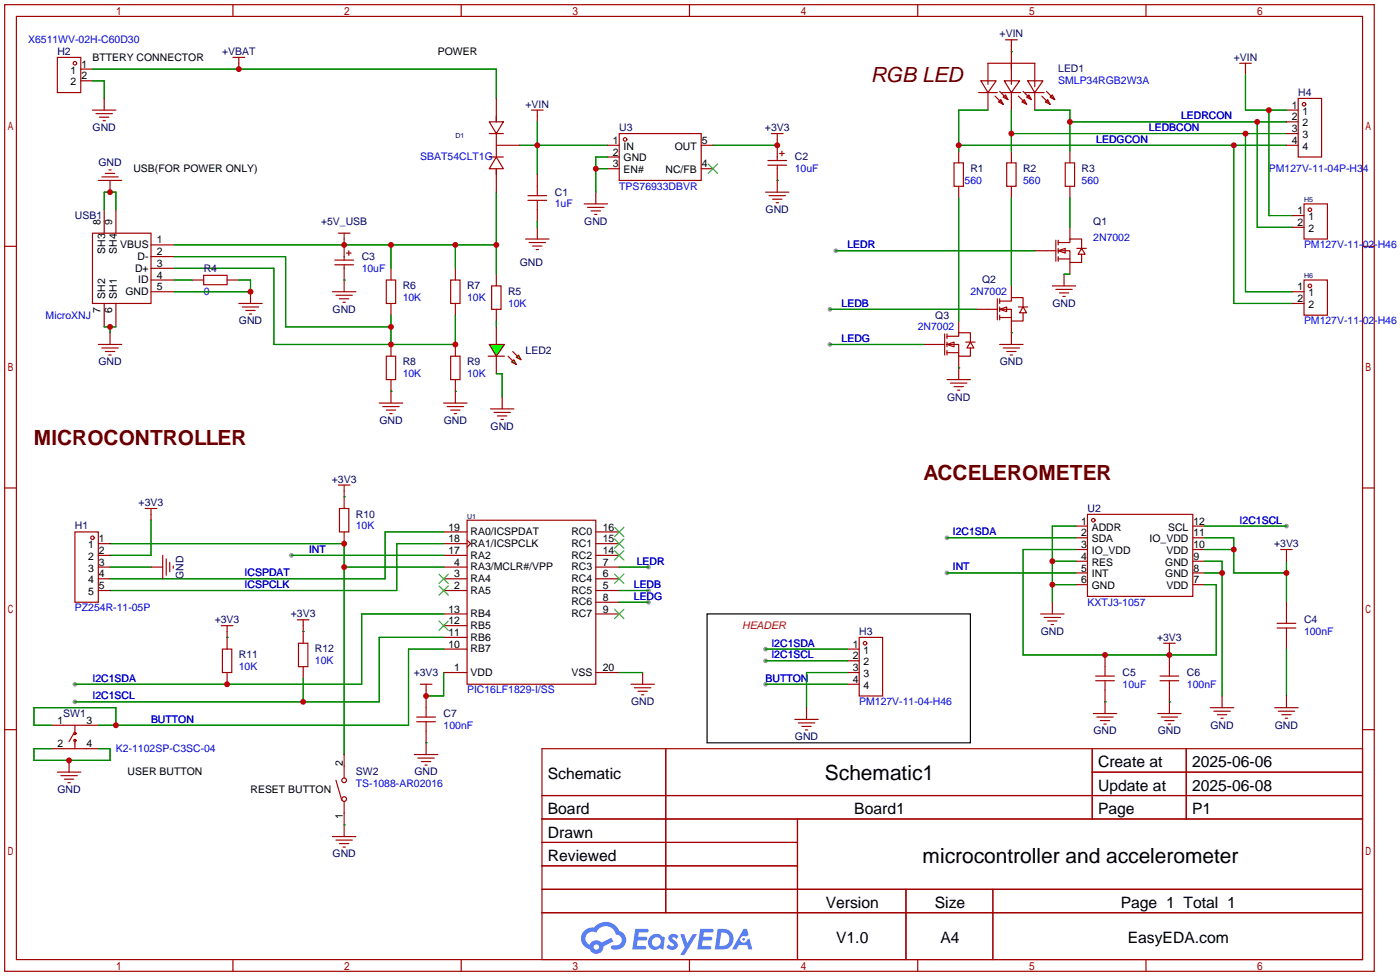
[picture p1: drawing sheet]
<svg xmlns="http://www.w3.org/2000/svg" width="304mm" height="212mm" viewBox="0 0 304 212" stroke-linecap="round" stroke-linejoin="round" font-family="sans-serif">
<g fill="#999">
<circle cx="140.7" cy="122.9" r=".51"/>
<circle cx="140.7" cy="128" r=".51"/>
<circle cx="140.7" cy="130.6" r=".51"/>
<circle cx="63.2" cy="120.4" r=".51"/>
<circle cx="16.3" cy="148.3" r=".51"/>
<circle cx="16.3" cy="152.1" r=".51"/>
<circle cx="279.1" cy="114" r=".51"/>
<circle cx="205.5" cy="124.2" r=".51"/>
<circle cx="205.5" cy="116.6" r=".51"/>
<circle cx="166.1" cy="140.7" r=".51"/>
<circle cx="166.1" cy="143.3" r=".51"/>
<circle cx="166.1" cy="148.3" r=".51"/>
<circle cx="180.1" cy="67.1" r=".51"/>
<circle cx="181.4" cy="54.4" r=".51"/>
<circle cx="180.1" cy="74.7" r=".51"/>
</g>
<g fill="none" stroke="#a10000" stroke-width=".25">
<path d="M1 1h297.2v209.6h-297.2zM3.6 3.6h292.1v204.4h-292.1zM50.5 1v2.6M100.1 1v2.6M149.6 1v2.6M199.1 1v2.6M248.7 1v2.6M1 53.4h2.6M295.7 53.4h2.5M1 105.8h2.6M295.7 105.8h2.5M1 158.2h2.6"/>
<path d="M295.7 158.2h2.5M117.6 162.3h178.1v45.7h-178.1zM117.6 172.5h178.1M117.6 177.5h178.1M144.5 162.3v35.6M173 177.5v30.5M237 162.3v15.2M237 167.4h58.7M257.4 162.3v15.2M117.6 182.6h55.4M117.6 192.8h178.1M117.6 187.7h55.4"/>
<path d="M117.6 197.9h178.1M196.6 192.8v15.2M215.4 192.8v15.2M50.5 208v2.6M100.1 208v2.6M149.6 208v2.6M199.1 208v2.6M248.7 208v2.6"/>
</g>
<g fill="#5487ff">
<path d="M145.3 202.7a1.3 1.3 0 0 1 1.9 .3l-.4 .6a.54 .54 0 0 0-.9-.2l.1 .2a1.28 1.28 0 0 1 .8 2 1.53 1.53 0 0 1-2.2-.3l.5-.6 .8 .5a.31 .31 0 0 0 .4-.3 .31 .31 0 0 0-.3-.4 1.12 1.12 0 0 1-.7-1.8z"/>
<path d="M147.6 202.5h.9l.6 2 1.2-2h.9l-2.7 4.6h-.9l1-1.7z"/>
<path d="M137.8 201.4h2.3a.46 .46 0 0 1 .5 0 .46 .46 0 0 1 .1 .6l-.3 .1-1.8 .1-.1 .9h1.6a.4 .4 0 0 1 .4 .4 .4 .4 0 0 1-.5 .4h-1.6l-.2 1.2h1.4a.46 .46 0 0 1 .5 0 .46 .46 0 0 1 .1 .5l-.4 .2h-2.6z"/>
<path d="M151.9 201.4h2.3a.47 .47 0 0 1 .5 0 .47 .47 0 0 1 .1 .6l-.3 .1-1.8 .1-.1 .9h1.6a.4 .4 0 0 1 .4 .4 .4 .4 0 0 1-.4 .4h-1.7l-.2 1.2h1.4a.46 .46 0 0 1 .5 0 .46 .46 0 0 1 .1 .5l-.4 .2h-2.6z"/>
<path d="M161.3 201.4h.8l.3 1.3-.6 .4a.75 .75 0 0 0-1.1 .3 .75 .75 0 0 0 .5 1 .75 .75 0 0 0 .9-.7l.5-.2 .6 2.3h-.8l-.3-.9h-1.8l-.5 .9h-1z"/>
<path d="M155.7 201.4l-.6 4.4h1.5a2.27 2.27 0 0 0 2.6-2.2 2.27 2.27 0 0 0-2.7-2.2zM156.5 202.1a1.5 1.5 0 0 1 1.8 1.6 1.5 1.5 0 0 1-1.9 1.4h-.3z"/>
<path d="M141.2 203a1.6 1.6 0 0 0-.3 2.3 1.6 1.6 0 0 0 2.3 .2l.7 .3 .3-2.4-.1-.3-.5-.1a1.58 1.58 0 0 0-2.4 0zM141.8 203.5a.98 .98 0 0 1 1.6 .4 .98 .98 0 0 1-1.1 1.3 .94 .94 0 0 1-.9-.7 .94 .94 0 0 1 .4-1z"/>
<path d="M126.8 201.8a2.37 2.37 0 0 0 1.1 4 1.54 1.54 0 0 0 1.8 1 1.54 1.54 0 0 0 1.2-1.6l2.2-1.1-.5-.8-2 1a1.57 1.57 0 0 0-2.7 .5 1.5 1.5 0 0 1-.7-2.1 1.5 1.5 0 0 1 2.2-.5 2.23 2.23 0 0 1 2.3-1.4 2.23 2.23 0 0 1 2 1.8 1.16 1.16 0 0 1 1.2 1.1 1.16 1.16 0 0 1-1.1 1.2h-.7a.47 .47 0 0 0-.5 .4 .47 .47 0 0 0 .4 .5 2.17 2.17 0 0 0 2.5-.9 2.17 2.17 0 0 0-.3-2.7l-.8-.4a3.2 3.2 0 0 0-5.5-.7l-1.1 .1zM128.8 205.3a.6 .6 0 0 1 1.2 0 .6 .6 0 0 1-1.2 0z"/>
<circle cx="161.4" cy="203.6" r=".28"/>
</g>
<g fill="none" stroke="#a10000" stroke-width=".25">
<path d="M212.9 17.5h3.3l-1.8 2.6zM214.4 18.3v-4.6h10.1v5.1M216.9 19.8l1.8 1.8M217.9 17.5h3.3l-1.7 2.6zM218.2 8.6h2.5M219.5 8.6v9.7M222 19.8l1.8 1.8M223 17.5h3.3l-1.8 2.6zM227.1 19.8l1.8 1.8M269 13.7h2.5M270.3 13.7v2.6M115.3 23.9h2.6"/>
<path d="M116.6 23.9v2.5M166.6 34.8h4.1M166.6 35.8h4.1M167.4 29h2.5M168.7 29v5.8M168.7 35.8v5.9M169.2 33.3h1M169.7 32.8v1M207 35.3h2v5.1h-2zM208 32.8v2.5M212.3 20.1h4.1M214.4 20.1v3.8"/>
<path d="M215.9 20.8l1.8 1.8M216.7 22.1l.5-.5 .5 1zM217.4 20.1h4.1M217.7 21.1l.5-.5 .5 1zM218.4 35.3h2.1v5.1h-2.1zM219.5 20.1v3.8M219.5 32.8v2.5M221 20.8l1.8 1.8M221.7 22.1l.5-.5 .6 1zM222.5 20.1h4.1M222.8 21.1l.5-.5 .5 1zM224.5 20.1v3.8"/>
<path d="M226.1 20.8l1.7 1.8M226.8 22.1l.5-.5 .5 1zM227.8 21.1l.5-.5 .6 1zM231.1 35.3h2.1v5.1h-2.1zM232.2 32.8v2.5M279.1 23.9h2.6M279.1 26.4h2.6M279.1 29h2.6M279.1 31.5h2.6M281.7 21.3h5.1v12.7h-5.1zM20.1 50.5h12.7v15.3h-12.7zM22.6 45.5v5"/>
<path d="M25.1 45.5v5M32.8 58.2h5M32.8 55.6h5M32.8 53.1h5M107.7 59.4v2.6M114 51.8h5.1M114.8 52.6h3.6M115.6 53.3h2M116.3 54.1h.5M116.6 49.3v2.5M166.1 41.7h5.1M166.9 42.4h3.5"/>
<path d="M167.6 43.2h2.1M168.4 43.9h.5M208 40.4v2.5M219.5 40.4v2.5M224.5 54.4h4.6M229.1 52.1v4.5M229.6 54.4l1.5-.6v1.1zM229.6 52.6h2.6v-.8h2.5v2M229.6 54.4h2.6v2.5h2.5v-1.8M229.6 56.1h2.6M229.6 52.1v1M229.6 53.8v1.1"/>
<path d="M229.6 55.6v1M230.9 59.4v2.6M232.2 40.4v2.5M232.2 49.3v2.5M232.2 56.9v2.5M233.7 53.8h2M234.7 53.8l.8 1.3h-1.6zM22.6 65.8v5.1M25.1 65.8v5.1M32.8 63.2h5M32.8 60.7h5M105.9 77.2h3.6"/>
<path d="M106.7 62h2v5.1h-2zM107.7 67.1v2.5M107.7 70.9v3.8M107.7 77.2v3.8M200.4 74.7h4.6M205 72.4v4.6M205.5 74.7l1.5-.5v1zM205.5 72.9h2.5v-.8h2.6v2.1M205.5 74.7h2.5v2.5h2.6v-1.8M205.5 76.5h2.5M205.5 72.4v1M205.5 74.2v1"/>
<path d="M205.5 75.9v1.1M208 69.6v2.5M208 77.2v5.1M209.5 74.2h2.1M210.6 74.2l.7 1.2h-1.5zM211.8 67.1h4.6M216.4 64.8v4.5M216.9 67.1l1.5-.6v1.1zM216.9 65.3h2.6v-.8h2.5v2M216.9 67.1h2.6v2.5h2.5v-1.8M216.9 68.8h2.6M216.9 64.8v1"/>
<path d="M216.9 66.5v1.1M216.9 68.3v1M216.9 74.7h5.1M217.7 75.4h3.5M218.4 76.2h2.1M219.2 77h.5M219.5 62v2.5M219.5 69.6v5.1M221 66.5h2M222 66.5l.8 1.3h-1.6zM228.3 62h5.1M229.1 62.7h3.6"/>
<path d="M229.9 63.5h2M230.6 64.3h.5M205.5 82.3h5.1M206.2 83.1h3.6M207 83.8h2M207.8 84.6h.5M31.5 110.2h2.5M32.8 110.2v2.6M96.3 117.9h5M96.3 115.3h5M101.3 112.8h28v35.5h-28zM101.3 117.1l.8 .8-.8 .7"/>
<path d="M129.3 117.9h5.1M129.3 115.3h5.1M233.4 114h2.6M233.4 116.6h2.6M233.4 119.1h2.6M236 111.5h22.8v17.8h-22.8zM258.8 114h2.6M258.8 116.6h2.6M258.8 119.1h2.6M277.9 119.1h2.5M279.1 119.1v2.6M32.8 122.9h2.5"/>
<path d="M35.3 120.4v5.1M36.1 121.2v3.5M36.8 121.9v2.1M37.6 122.7v.5M48 135.6h2.5M49.3 135.6v5.1M64.5 134.4h2.6M64.8 139.4h2v5.1h-2zM65.8 134.4v5M96.3 128h5M96.3 125.5h5M96.3 122.9h5"/>
<path d="M96.3 133.1h5M96.3 138.2h5M96.3 135.6h5M96.3 120.4h5M129.3 128h5.1M129.3 125.5h5.1M129.3 122.9h5.1M129.3 130.6h5.1M129.3 133.1h5.1M129.3 120.4h5.1M186.4 138.2h5.1v12.7h-5.1zM225.8 133.1h5.1"/>
<path d="M226.6 133.9h3.5M227.3 134.6h2.1M228.1 135.4h.5M228.3 130.6v2.5M233.4 121.7h2.6M233.4 124.2h2.6M233.4 126.7h2.6M252.5 139.4h2.5M253.7 139.4v7.2M258.8 121.7h2.6M258.8 124.2h2.6M258.8 126.7h2.6"/>
<path d="M277.1 135.1h4.1M277.1 136.1h4.1M279.1 130.6v4.5M279.1 136.1v4.6M11.2 157.2h10.1M16 159l-1 1.8M16.3 157.2v1.8M48.3 140.7h2v5.1h-2zM49.3 145.8v2.5M65.8 144.5v2.6M96.3 145.8h5M96.3 140.7h5"/>
<path d="M129.3 145.8h5.1M136.9 148.3h5.1M137.7 149.1h3.5M138.4 149.9h2.1M139.2 150.6h.5M139.4 145.8v2.5M172.5 156h5M173.2 156.7h3.6M174 157.5h2M174.8 158.2h.5M175 153.4v2.6M183.9 145.8h2.5"/>
<path d="M183.9 140.7h2.5M183.9 148.3h2.5M183.9 143.3h2.5M237.2 154.7h5.1M237.7 146.6h4.1M237.7 147.6h4.1M238 155.4h3.6M238.8 156.2h2M239.5 157h.5M239.8 142v4.6M239.8 147.6v7.1M251.2 154.7h5.1"/>
<path d="M251.7 146.6h4.1M251.7 147.6h4.1M252 155.4h3.5M252.7 156.2h2.1M253.5 157h.5M253.7 147.6v7.1M262.6 153.4h5.1M263.4 154.2h3.6M264.2 154.9h2M264.9 155.7h.5M265.2 150.9v2.5M276.6 153.4h5.1"/>
<path d="M277.4 154.2h3.5M278.1 154.9h2.1M278.9 155.7h.5M279.1 150.9v2.5M11.2 162.3h10.1M12.4 167.4h5.1M13.2 168.1h3.6M14 168.9h2M14.7 169.7h.5M15 164.8v2.6M16.3 160.5v1.8"/>
<circle cx="283" cy="22.6" r=".38"/>
<circle cx="237.2" cy="112.8" r=".38"/>
<circle cx="187.7" cy="139.4" r=".38"/>
<circle cx="16.3" cy="159" r=".25"/>
<circle cx="16.3" cy="160.5" r=".25"/>
</g>
<g fill="none" stroke="#3c3" stroke-width=".25">
<path d="M133.3 119.4l2.1 2M133.3 116.8l2.1 2.1M133.3 114.3l2.1 2M135.4 119.4l-2.1 2M135.4 116.8l-2.1 2.1M135.4 114.3l-2.1 2M95.2 127l2.1 2M95.2 124.5l2.1 2M95.2 134.6l2.1 2.1M97.3 127l-2.1 2M97.3 124.5l-2.1 2M97.3 134.6l-2.1 2.1"/>
<path d="M133.3 124.5l2.1 2M133.3 132.1l2.1 2M135.4 124.5l-2.1 2M135.4 132.1l-2.1 2"/>
</g>
<g fill="none" stroke="#008700" stroke-width=".25">
<path d="M219.5 11.2h.1M270.3 16.3v7.6h8.8M112.8 31.5h19M116.6 26.4v11.4M168.7 39.1h.1M208 31.5h71.1M214.4 23.9h-6.4v8.9M219.5 23.9v8.9M219.5 29h59.6M224.5 23.9h7.7v8.9M232.2 26.4h46.9M267.7 31.5v34.3h12.7"/>
<path d="M270.3 29v34.2h10.1M272.8 26.4v22.9h7.6M275.3 23.9v22.8h5.1M181.4 54.4h43.1M208 42.9v26.7M219.5 42.9v19.1M230.9 59.4h1.3M232.2 42.9v6.4M180.1 67.1h31.7M180.1 74.7h20.3M208 79.8h.1M219.5 72.1h.1"/>
<path d="M96.3 117.9h-10.2v10.1h-62.2M96.3 115.3h-12.7v10.2h-59.7M205.5 116.6h27.9M233.4 114h-5.1v16.6M233.4 119.1h-11.4v22.9h41.9v-15.3h-2.5M261.4 114h17.7M261.4 119.1h6.3M261.4 116.6h6.3v7.6h11.4M23.9 122.9h8.9M49.3 138.2h.1M63.2 120.4h33.1M65.8 136.9h.1"/>
<path d="M96.3 133.1h-17.8v15.2h-62.2M96.3 138.2h-14v13.9h-66M134.4 122.9h6.3M134.4 128h6.3M134.4 130.6h6.3M205.5 124.2h27.9M228.3 121.7h5.1M228.3 126.7h5.1M261.4 124.2h3.8M261.4 121.7h3.8v29.2M279.1 121.7v8.9M65.8 147.1v5"/>
<path d="M134.4 145.8h5M166.1 148.3h17.8M166.1 140.7h17.8M166.1 143.3h17.8M183.9 145.8h-8.9v7.6M239.8 152.1h.1M253.7 152.1h.1M279.1 140.7v10.2M11.2 162.3h-3.8v2.5h16.5v-2.5h-2.6"/>
</g>
<path d="M153.4 133.1h57.2v27.9h-57.2z" fill="none" stroke="#000" stroke-width=".25"/>
<g fill="#0f0" stroke="#a10000" stroke-width=".25">
<path d="M106.2 74.7h3.3l-1.8 2.5z"/>
<path d="M112 77.5l.5-.5 .5 1z"/>
<path d="M111.5 78l.5 1-1-.5z"/>
</g>
<g fill="none" stroke="#a10000" stroke-width=".25">
<path d="M12.4 12.4h5.1v7.7h-5.1zM17.5 15h2.6M17.5 17.5h2.6M50.5 12.4h2.6M51.8 12.4v2.6M20.1 23.9h5M20.8 24.6h3.6M21.3 39.1h5.1M21.6 25.4h2M22.1 38.4h3.6M22.4 26.2h.5M22.6 21.3v2.6"/>
<path d="M22.9 37.6h2M23.6 36.8h.5M23.9 39.1v2.6M106.2 26.4h3l-1.5 2.6zM106.2 29h3M106.2 34h3M107.7 34l1.5 2.6h-3zM107.7 21.3v5.1M107.7 29v5M107.7 36.6v5.1M107.7 31.5h5.1M116.6 37.8v4.6"/>
<path d="M131.8 34h2.6M131.8 31.5h2.6M131.8 36.6h2.6M134.4 29h17.7v10.1h-17.7zM152.1 31.5h2.6M152.1 36.6h2.6M44.2 59.7h5.1v2h-5.1zM72.6 56.4h4.1M72.6 57.4h4.1M73.4 50.5h2.5M74.7 50.5v5.9M74.7 57.4v5.8"/>
<path d="M75.2 54.9h1M75.7 54.4v1M84.8 58.2v2.5M98.8 58.2v2.5M114.6 42.4h4M114.6 43.4h4M116.6 43.4v4.6M126.7 44.2h5.1M127.5 45h3.6M128.3 45.7h2M129 46.5h.5M129.3 41.7v2.5"/>
<path d="M280.4 46.7h2.6M280.4 49.3h2.6M283 44.2h5v7.6h-5zM21.3 74.7h5.1M22.1 75.4h3.6M22.9 76.2h2M23.6 77h.5M23.9 72.1v2.6M41.7 60.7h2.5M49.3 60.7h2.5M51.8 65.8h5.1M52.6 66.5h3.5"/>
<path d="M53.3 67.3h2.1M54.1 68.1h.5M54.4 63.2v2.6M72.1 63.2h5.1M72.9 64h3.6M73.7 64.8h2M74.4 65.5h.5M83.8 60.7h2.1v5.1h-2.1zM83.8 77.2h2.1v5.1h-2.1zM84.8 65.8v2.5M84.8 74.7v2.5M97.8 60.7h2v5.1h-2z"/>
<path d="M97.8 77.2h2v5.1h-2zM98.8 65.8v2.5M98.8 74.7v2.5M110.2 77.2l1.1 1M111.3 76.2l1 1M280.4 65.8h2.6M280.4 63.2h2.6M283 60.7h5v7.6h-5zM82.3 87.4h5.1M83.1 88.1h3.5M83.8 88.9h2.1M84.6 89.7h.5"/>
<path d="M84.8 82.3v5.1M96.3 87.4h5M97 88.1h3.6M97.8 88.9h2M98.6 89.7h.5M98.8 82.3v5.1M106.4 88.6h5.1M107.2 89.4h3.5M107.9 90.2h2.1M108.7 90.9h.5M109 86.1v2.5M16.3 115.3h5v15.3h-5z"/>
<path d="M21.3 117.9h2.6M73.4 105.2h2.5M73.7 110.2h2v5.1h-2zM74.7 105.2v5M74.7 115.3v2.6M21.3 120.4h2.6M21.3 122.9h2.6M21.3 125.5h2.6M21.3 128h2.6M90.4 155.4h4.1M90.4 156.5h4.1M91.2 148.3h2.5"/>
<path d="M92.5 148.3v7.1M92.5 156.5v7.1M72.9 169.2l1.3 4.3M74.7 163.6v5.1M74.7 173.7v7.7M89.9 163.6h5.1M90.7 164.3h3.5M91.4 165.1h2.1M92.2 165.9h.5M72.1 181.4h5.1M72.9 182.1h3.6M73.7 182.9h2"/>
<path d="M74.4 183.6h.5"/>
<circle cx="16.3" cy="13.7" r=".38"/>
<circle cx="135.6" cy="30.2" r=".38"/>
<circle cx="284.2" cy="45.5" r=".38"/>
<circle cx="284.2" cy="62" r=".38"/>
<circle cx="20.1" cy="116.6" r=".38"/>
<circle cx="74.7" cy="173.2" r=".51"/>
<circle cx="74.7" cy="169.2" r=".51"/>
</g>
<g fill="none" stroke="#008700" stroke-width=".25">
<path d="M20.1 15h87.6v6.3M20.1 17.5h2.5v3.8M129.3 36.6h2.5M131.8 34h-2.5v7.7M154.7 31.5h14M22.6 45.5v-3.8h2.5v3.8M37.8 55.6h24.2v15.3h22.8M37.8 58.2h21.6v16.5h39.4v-6.4M37.8 53.1h69.9M84.8 53.1v5.1M98.8 53.1v5.1M107.7 41.7v17.7"/>
<path d="M116.6 48v1.3M22.6 70.9h2.5M23.9 70.9v1.2M37.8 60.7h3.9M51.8 60.7h2.6v2.5h-16.6M74.7 60.7h.1M84.8 68.3v6.4M107.7 69.6v1.3M84.8 84.8h.1M98.8 84.8h.1M107.7 81h1.3v5.1M23.9 117.9h50.8v45.7"/>
<path d="M32.8 112.8v7.6h-8.9M74.7 107.7h.1M74.7 122.9h21.6M11.2 157.2h-3.8v-3.8h17.7v3.8M96.3 145.8v5.1h-3.8M96.3 140.7h-7.7v16.5h-67.3M74.7 178.8h.1M92.5 161h.1"/>
</g>
<path d="M153.7 35.6l2 2M155.7 35.6l-2 2" fill="none" stroke="#3c3" stroke-width=".25"/>
<g fill="#c00">
<circle cx="49.3" cy="148.3" r=".63"/>
<circle cx="65.8" cy="152.1" r=".63"/>
<circle cx="15" cy="164.8" r=".63"/>
<circle cx="267.7" cy="119.1" r=".63"/>
<circle cx="279.1" cy="124.2" r=".63"/>
<circle cx="265.2" cy="124.2" r=".63"/>
<circle cx="239.8" cy="142" r=".63"/>
<circle cx="253.7" cy="142" r=".63"/>
<circle cx="228.3" cy="126.7" r=".63"/>
<circle cx="228.3" cy="121.7" r=".63"/>
<circle cx="208" cy="31.5" r=".63"/>
<circle cx="267.7" cy="31.5" r=".63"/>
<circle cx="219.5" cy="29" r=".63"/>
<circle cx="270.3" cy="29" r=".63"/>
<circle cx="232.2" cy="26.4" r=".63"/>
<circle cx="272.8" cy="26.4" r=".63"/>
<circle cx="275.3" cy="23.9" r=".63"/>
<circle cx="116.6" cy="31.5" r=".63"/>
<circle cx="84.8" cy="70.9" r=".63"/>
<circle cx="84.8" cy="74.7" r=".63"/>
<circle cx="98.8" cy="74.7" r=".63"/>
<circle cx="54.4" cy="63.2" r=".63"/>
<circle cx="23.9" cy="41.7" r=".63"/>
<circle cx="23.9" cy="70.9" r=".63"/>
<circle cx="92.5" cy="150.9" r=".63"/>
<circle cx="25.1" cy="157.2" r=".63"/>
<circle cx="74.7" cy="122.9" r=".63"/>
<circle cx="74.7" cy="117.9" r=".63"/>
<circle cx="98.8" cy="53.1" r=".63"/>
<circle cx="107.7" cy="53.1" r=".63"/>
<circle cx="84.8" cy="53.1" r=".63"/>
<circle cx="74.7" cy="53.1" r=".63"/>
<circle cx="51.8" cy="15" r=".63"/>
<circle cx="168.7" cy="31.5" r=".63"/>
<circle cx="129.3" cy="36.6" r=".63"/>
</g>
<g font-size="4.5" fill="#600">
<text x="189" y="17.7">RGB LED</text>
<text x="7.4" y="96.4">MICROCONTROLLER</text>
<text x="200.4" y="104.1">ACCELEROMETER</text>
</g>
<g font-size="4.5">
<text x="179" y="169.2">Schematic1</text>
<text x="200.2" y="187">microcontroller and accelerometer</text>
</g>
<g font-size="3.4">
<text x="238.3" y="166.4">Create at</text>
<text x="258.7" y="166.4">2025-06-06</text>
<text x="118.9" y="168.9">Schematic</text>
<text x="238.3" y="171.4">Update at</text>
<text x="258.7" y="171.4">2025-06-08</text>
<text x="118.9" y="176.5">Board</text>
<text x="185.4" y="176.5">Board1</text>
<text x="238.3" y="176.5">Page</text>
<text x="258.7" y="176.5">P1</text>
<text x="118.9" y="181.6">Drawn</text>
<text x="118.9" y="186.7">Reviewed</text>
<text x="179.2" y="196.8">Version</text>
<text x="202.8" y="196.8">Size</text>
<text x="243.2" y="196.8">Page 1 Total 1</text>
<text x="181.4" y="204.5">V1.0</text>
<text x="204.1" y="204.5">A4</text>
<text x="244.7" y="204.5">EasyEDA.com</text>
</g>
<g font-size="2.3" fill="#00f">
<text x="6.1" y="9.4">X6511WV-02H-C60D30</text>
<text x="229.6" y="18.3">SMLP34RGB2W3A</text>
<text x="249.3" y="28.4">LEDBCON</text>
<text x="256.3" y="25.9">LEDRCON</text>
<text x="91.2" y="34.8">SBAT54CLT1G</text>
<text x="237.9" y="31">LEDGCON</text>
<text x="134.4" y="41.1">TPS76933DBVR</text>
<text x="172.5" y="37.3">10uF</text>
<text x="209.3" y="39.8">560</text>
<text x="222" y="39.8">560</text>
<text x="234.7" y="39.8">560</text>
<text x="275.3" y="37.3">PM127V-11-04P-H34</text>
<text x="120.4" y="44.9">1uF</text>
<text x="183.9" y="53.8">LEDR</text>
<text x="237.2" y="52.3">2N7002</text>
<text x="283" y="53.8">PM127V-11-02-H46</text>
<text x="78.5" y="58.9">10uF</text>
<text x="44.2" y="64">0</text>
<text x="87.4" y="65.2">10K</text>
<text x="101.3" y="65.2">10K</text>
<text x="210.6" y="64">2N7002</text>
<text x="9.9" y="69.1">MicroXNJ</text>
<text x="110.2" y="66.5">10K</text>
<text x="182.6" y="66.5">LEDB</text>
<text x="199.1" y="71.6">2N7002</text>
<text x="283" y="70.3">PM127V-11-02-H46</text>
<text x="182.6" y="74.1">LEDG</text>
<text x="87.4" y="81.8">10K</text>
<text x="101.3" y="81.8">10K</text>
<text x="269" y="113.5">I2C1SCL</text>
<text x="67.1" y="119.9">INT</text>
<text x="77.2" y="114.8">10K</text>
<text x="206.8" y="116">I2C1SDA</text>
<text x="53.1" y="124.9">ICSPDAT</text>
<text x="138.2" y="122.4">LEDR</text>
<text x="206.8" y="123.7">INT</text>
<text x="53.1" y="127.5">ICSPCLK</text>
<text x="137.5" y="127.5">LEDB</text>
<text x="137.5" y="130">LEDG</text>
<text x="236" y="131.3">KXTJ3-1057</text>
<text x="16.3" y="132.6">PZ254R-11-05P</text>
<text x="283" y="137.6">100nF</text>
<text x="68.3" y="144">10K</text>
<text x="167.4" y="140.2">I2C1SDA</text>
<text x="167.4" y="142.7">I2C1SCL</text>
<text x="20.1" y="147.8">I2C1SDA</text>
<text x="51.8" y="145.3">10K</text>
<text x="166.1" y="147.8">BUTTON</text>
<text x="243.6" y="149.1">10uF</text>
<text x="257.6" y="149.1">100nF</text>
<text x="20.1" y="151.6">I2C1SCL</text>
<text x="101.3" y="150.3">PIC16LF1829-I/SS</text>
<text x="186.4" y="152.9">PM127V-11-04-H46</text>
<text x="32.8" y="156.7">BUTTON</text>
<text x="96.3" y="158">100nF</text>
<text x="25.1" y="163">K2-1102SP-C3SC-04</text>
<text x="77.2" y="170.7">TS-1088-AR02016</text>
</g>
<g font-size="2.3" fill="#000080">
<text x="12.4" y="11.9">H2</text>
<text x="48.2" y="11.9">+VBAT</text>
<text x="216.9" y="8.1">+VIN</text>
<text x="229.6" y="15.7">LED1</text>
<text x="267.7" y="13.2">+VIN</text>
<text x="114" y="23.3">+VIN</text>
<text x="281.7" y="20.8">H4</text>
<text x="20.1" y="28.4">GND</text>
<text x="134.4" y="28.4">U3</text>
<text x="166" y="28.4">+3V3</text>
<text x="172.5" y="34.8">C2</text>
<text x="21.4" y="36">GND</text>
<text x="210.6" y="37.3">R1</text>
<text x="222" y="37.3">R2</text>
<text x="234.7" y="37.3">R3</text>
<text x="16.3" y="47.5">USB1</text>
<text x="120.4" y="42.4">C1</text>
<text x="166.1" y="46.2">GND</text>
<text x="69.7" y="48.7">+5V_USB</text>
<text x="126.8" y="48.7">GND</text>
<text x="237.2" y="48.7">Q1</text>
<text x="44.2" y="58.9">R4</text>
<text x="78.5" y="56.4">C3</text>
<text x="112.8" y="57.6">GND</text>
<text x="87.4" y="62.7">R6</text>
<text x="101.3" y="62.7">R7</text>
<text x="110.2" y="64">R5</text>
<text x="213.1" y="61.4">Q2</text>
<text x="51.8" y="70.3">GND</text>
<text x="72.2" y="67.8">GND</text>
<text x="202.9" y="69.1">Q3</text>
<text x="228.4" y="66.5">GND</text>
<text x="114" y="76.7">LED2</text>
<text x="21.4" y="79.2">GND</text>
<text x="87.4" y="79.2">R8</text>
<text x="101.3" y="79.2">R9</text>
<text x="216.9" y="79.2">GND</text>
<text x="205.5" y="86.8">GND</text>
<text x="82.3" y="91.9">GND</text>
<text x="96.3" y="91.9">GND</text>
<text x="106.4" y="93.2">GND</text>
<text x="72" y="104.6">+3V3</text>
<text x="30.1" y="109.7">+3V3</text>
<text x="77.2" y="112.2">R10</text>
<text x="236" y="111">U2</text>
<text x="16.3" y="114.8">H1</text>
<text x="276.5" y="118.6">+3V3</text>
<text x="39.8" y="125.5" transform="rotate(-90 39.8 125.5)">GND</text>
<text x="46.6" y="135.1">+3V3</text>
<text x="63.1" y="133.8">+3V3</text>
<text x="186.4" y="137.6">H3</text>
<text x="225.8" y="137.6">GND</text>
<text x="283" y="135.1">C4</text>
<text x="51.8" y="142.7">R11</text>
<text x="68.3" y="141.4">R12</text>
<text x="251.1" y="138.9">+3V3</text>
<text x="89.8" y="146.5">+3V3</text>
<text x="243.6" y="146.5">C5</text>
<text x="257.6" y="146.5">C6</text>
<text x="13.7" y="155.4">SW1</text>
<text x="96.3" y="155.4">C7</text>
<text x="136.9" y="152.9">GND</text>
<text x="172.5" y="160.5">GND</text>
<text x="237.3" y="159.2">GND</text>
<text x="251.2" y="159.2">GND</text>
<text x="262.7" y="158">GND</text>
<text x="276.6" y="158">GND</text>
<text x="12.5" y="171.9">GND</text>
<text x="77.2" y="168.1">SW2</text>
<text x="89.9" y="168.1">GND</text>
<text x="72.2" y="185.9">GND</text>
</g>
<g font-size="2.3">
<text x="95" y="11.9">POWER</text>
<text x="15.3" y="15.9">1</text>
<text x="17.7" y="14.7">1</text>
<text x="17.7" y="17.2">2</text>
<text x="20.1" y="13.2">BTTERY CONNECTOR</text>
<text x="15.3" y="18.5">2</text>
<text x="280.3" y="23.6">1</text>
<text x="280.3" y="26.1">2</text>
<text x="280.3" y="28.6">3</text>
<text x="282.6" y="24.8">1</text>
<text x="282.6" y="27.4">2</text>
<text x="282.6" y="29.9">3</text>
<text x="133" y="33.7">2</text>
<text x="133" y="31.2">1</text>
<text x="135.3" y="35">GND</text>
<text x="135.3" y="32.5">IN</text>
<text x="146.4" y="32.5">OUT</text>
<text x="152.3" y="31.2">5</text>
<text x="280.3" y="31.2">4</text>
<text x="282.6" y="32.5">4</text>
<text x="29" y="37.3">USB(FOR POWER ONLY)</text>
<text x="133" y="36.3">3</text>
<text x="135.3" y="37.5">EN#</text>
<text x="144.4" y="37.5">NC/FB</text>
<text x="152.3" y="36.3">4</text>
<text x="281.6" y="46.4">1</text>
<text x="283.9" y="47.7">1</text>
<text x="21.8" y="48.8" transform="rotate(-90 21.8 48.8)">8</text>
<text x="24.3" y="48.8" transform="rotate(-90 24.3 48.8)">9</text>
<text x="26.1" y="53.8">VBUS</text>
<text x="34" y="52.8">1</text>
<text x="281.6" y="49">2</text>
<text x="283.9" y="50.2">2</text>
<text x="22.8" y="55" transform="rotate(-90 22.8 55)">SH3</text>
<text x="25.4" y="55" transform="rotate(-90 25.4 55)">SH4</text>
<text x="29.3" y="58.9">D+</text>
<text x="29.9" y="56.3">D-</text>
<text x="34" y="57.9">3</text>
<text x="34" y="55.3">2</text>
<text x="22.8" y="64.8" transform="rotate(-90 22.8 64.8)">SH2</text>
<text x="25.4" y="64.8" transform="rotate(-90 25.4 64.8)">SH1</text>
<text x="27.2" y="64">GND</text>
<text x="30" y="61.4">ID</text>
<text x="34" y="62.9">5</text>
<text x="34" y="60.4">4</text>
<text x="281.6" y="62.9">1</text>
<text x="281.6" y="65.5">2</text>
<text x="283.9" y="64.2">1</text>
<text x="21.8" y="67.8" transform="rotate(-90 21.8 67.8)">7</text>
<text x="24.3" y="67.8" transform="rotate(-90 24.3 67.8)">6</text>
<text x="283.9" y="66.7">2</text>
<text x="234.6" y="113.7">1</text>
<text x="259" y="113.7">12</text>
<text x="19.1" y="118.8">1</text>
<text x="21.5" y="117.5">1</text>
<text x="97.3" y="117.5">18</text>
<text x="97.3" y="115">19</text>
<text x="102.1" y="118.6">RA1/ICSPCLK</text>
<text x="102.1" y="116">RA0/ICSPDAT</text>
<text x="124" y="118.6">RC1</text>
<text x="124" y="116">RC0</text>
<text x="130.8" y="117.5">15</text>
<text x="130.8" y="115">16</text>
<text x="234.6" y="116.3">2</text>
<text x="234.6" y="118.8">3</text>
<text x="236.9" y="115">ADDR</text>
<text x="236.9" y="117.5">SDA</text>
<text x="249.4" y="117.5">IO_VDD</text>
<text x="253.5" y="115">SCL</text>
<text x="259" y="118.8">10</text>
<text x="259" y="116.3">11</text>
<text x="19.1" y="121.4">2</text>
<text x="19.1" y="123.9">3</text>
<text x="21.5" y="120.1">2</text>
<text x="21.5" y="122.6">3</text>
<text x="21.5" y="125.2">4</text>
<text x="97.3" y="120.1">17</text>
<text x="98.6" y="125.2">3</text>
<text x="98.6" y="122.6">4</text>
<text x="102.1" y="123.6">RA3/MCLR#/VPP</text>
<text x="102.1" y="121.1">RA2</text>
<text x="124" y="123.6">RC3</text>
<text x="124" y="121.1">RC2</text>
<text x="130.8" y="125.2">6</text>
<text x="130.8" y="122.6">7</text>
<text x="130.8" y="120.1">14</text>
<text x="234.6" y="121.4">4</text>
<text x="234.6" y="123.9">5</text>
<text x="236.9" y="120.1">IO_VDD</text>
<text x="236.9" y="122.6">RES</text>
<text x="236.9" y="125.2">INT</text>
<text x="252.8" y="125.2">GND</text>
<text x="252.8" y="122.6">GND</text>
<text x="253.1" y="120.1">VDD</text>
<text x="259" y="123.9">8</text>
<text x="259" y="121.4">9</text>
<text x="19.1" y="126.4">4</text>
<text x="19.1" y="129">5</text>
<text x="21.5" y="127.7">5</text>
<text x="98.6" y="127.7">2</text>
<text x="102.1" y="128.7">RA5</text>
<text x="102.1" y="126.2">RA4</text>
<text x="124" y="128.7">RC5</text>
<text x="124" y="126.2">RC4</text>
<text x="124" y="131.3">RC6</text>
<text x="130.8" y="127.7">5</text>
<text x="130.8" y="130.2">8</text>
<text x="234.6" y="126.4">6</text>
<text x="236.9" y="127.7">GND</text>
<text x="253.1" y="127.7">VDD</text>
<text x="259" y="126.4">7</text>
<text x="97.3" y="137.9">11</text>
<text x="97.3" y="135.3">12</text>
<text x="97.3" y="132.8">13</text>
<text x="102.1" y="136.3">RB5</text>
<text x="102.1" y="133.8">RB4</text>
<text x="124" y="133.8">RC7</text>
<text x="130.8" y="132.8">9</text>
<text x="97.3" y="140.4">10</text>
<text x="102.1" y="141.4">RB7</text>
<text x="102.1" y="138.9">RB6</text>
<text x="185" y="140.4">1</text>
<text x="185" y="142.9">2</text>
<text x="187.4" y="141.7">1</text>
<text x="98.6" y="145.5">1</text>
<text x="102.1" y="146.5">VDD</text>
<text x="124" y="146.5">VSS</text>
<text x="130.8" y="145.5">20</text>
<text x="185" y="145.5">3</text>
<text x="185" y="148">4</text>
<text x="187.4" y="144.2">2</text>
<text x="187.4" y="146.8">3</text>
<text x="187.4" y="149.3">4</text>
<text x="12.5" y="156.9">1</text>
<text x="12.5" y="162">2</text>
<text x="18.8" y="156.9">3</text>
<text x="18.8" y="162">4</text>
<text x="74.4" y="166.1" transform="rotate(-90 74.4 166.1)">2</text>
<text x="27.7" y="168.1">USER BUTTON</text>
<text x="54.4" y="171.9">RESET BUTTON</text>
<text x="74.4" y="177.5" transform="rotate(-90 74.4 177.5)">1</text>
</g>
<text font-size="2.3" fill="#f00" x="161" y="136.4">HEADER</text>
<g font-size="1.5" fill="#000080">
<text x="98.8" y="29.9">D1</text>
<text x="283" y="43.8">H5</text>
<text x="283" y="60.3">H6</text>
<text x="101.3" y="112.4">U1</text>
</g>
</svg>
